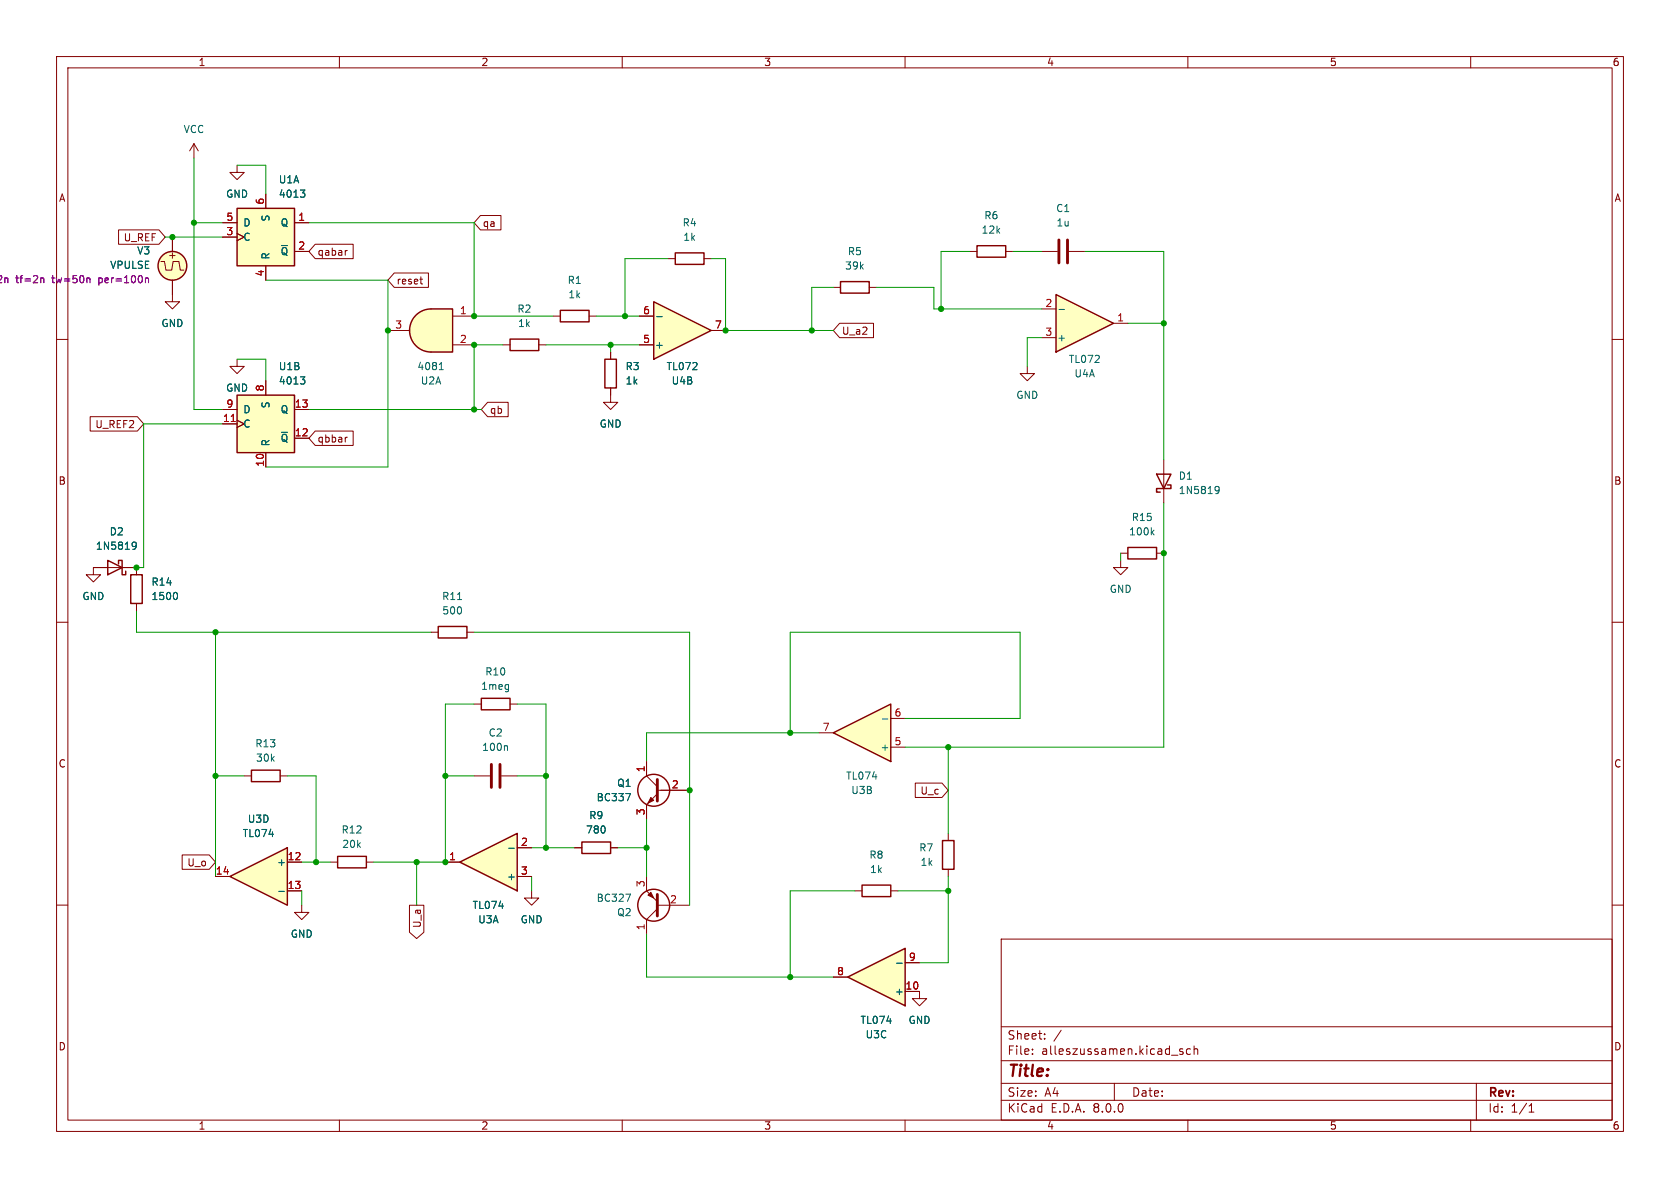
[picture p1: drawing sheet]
<svg xmlns="http://www.w3.org/2000/svg" width="297mm" height="210mm" viewBox="0 0 297 210" stroke-linecap="round" stroke-linejoin="round" font-family="sans-serif">
<g fill="none" stroke="#840000" stroke-width=".18">
<path d="M10 10h277v190h-277zM12 12h273v186h-273zM60 10v2M110 10v2M160 10v2M210 10v2M260 10v2M10 60h2M285 60h2M10 110h2M16.5 100.3v1.3h1.3l-1.3 1.3-1.3-1.3h1.3M285 110h2"/>
<path d="M114.3 134.6v2.6l1.9 1.9M116.2 139.7h5.7M10 160h2M116.2 140.3l-1.9 1.9v2.6M285 160h2M177 166h108v32h-108zM60 198v2M110 198v2M160 198v2M177 194.5h108M177 191.5h108M177 187.5h108"/>
<path d="M177 181.5h108M182.5 186.3v.1M182.5 185.5v.1M184.7 183.6v.1M184.7 182.8v.1M187.6 182.1l-1.3 2M197 191.5v3M209.1 185.5l-.4-.1-.2 .2 .1 .2 .5 .2v.3h-.6M210 198v2M210.5 185.5l-.5-.1-.3 .3v.4l.2 .2h.6M211.1 185.5l.2-.1 .4 .1v.9M211.1 184.9v1.5"/>
<path d="M260 198v2M261 191.5v6.5M270.3 196.6h.9M270.3 195.5l.4-.4v1.5"/>
</g>
<path d="M116.2 137.8v3.8" fill="none" stroke="#840000" stroke-width=".51"/>
<path d="M115.1 141l.5 .5-1 .5z" fill="#840000" stroke="#840000" stroke-width=".18"/>
<circle cx="115.6" cy="139.7" r="2.82" fill="none" stroke="#840000" stroke-width=".25"/>
<path d="M110.6 140.3h.9l-.6 1.2" fill="none" stroke="#006464" stroke-width=".18"/>
<path d="M73.5 55.7a3.8 3.8 0 0 1 2.7-1.1v7.6a3.8 3.8 0 0 1-3.5-2.3 3.8 3.8 0 0 1 .8-4.2z" fill="#ffffc2" stroke="#ffffc2" stroke-width=".18"/>
<path d="M76.2 54.6h3.8v7.6h-3.8z" fill="#ffffc2"/>
<path d="M73.5 55.7a3.8 3.8 0 0 1 2.7-1.1h3.8v7.6h-3.8a3.8 3.8 0 0 1-3.5-2.3 3.8 3.8 0 0 1 .8-4.2z" fill="none" stroke="#840000" stroke-width=".25"/>
<path d="M68.6 58.4h3.8M80 55.9h3.8M80 61h3.8" fill="none" stroke="#840000" stroke-width=".18"/>
<path d="M77.7 65.3h.7M77.8 64.4l.2-.3v1.2" fill="none" stroke="#006464" stroke-width=".18"/>
<path d="M41.9 69.9h10.2v10.1h-10.2z" fill="#ffffc2"/>
<path d="M90.2 59.9h5v2.1h-5zM99.1 54.9h5v2h-5zM41.9 69.9h10.2v10.1h-10.2zM19 99.1l2.6 1.2-2.6 1.3zM21 99.7v-.6h.6v2.5h.6v-.6M23.1 101.6h2v5.1h-2zM44.4 136.1h5.1v2.1h-5.1zM59.7 151.4h5.1v2h-5.1zM102.9 148.8h5v2.1h-5z" fill="none" stroke="#840000" stroke-width=".25"/>
<g fill="none" stroke="#840000" stroke-width=".18">
<path d="M97.8 55.9h1.3M104.1 55.9h1.3M39.4 74.9h2.5M39.4 72.4h2.5M41.9 74.3l1.3 .6-1.3 .7M41.9 63.5v1.3h1.3l-1.3 1.2-1.3-1.2h1.3M47 67.3v2.6M52.1 77.5h2.5M52.1 72.4h2.5M88.9 61h1.3M95.2 61h1.3M47 80v2.6"/>
<path d="M16.5 100.3h7.6v1.3M24.1 106.7v1.3M43.2 137.2h1.2M49.5 137.2h1.3M58.4 152.4h1.3M64.8 152.4h1.2M101.6 149.9h1.3M107.9 149.9h1.3M53.3 160v1.3h-1.2l1.2 1.3 1.3-1.3h-1.3"/>
</g>
<path d="M40.9 74.5h.7" fill="none" stroke="#a90000" stroke-width=".18"/>
<path d="M53.1 66.6h.8l-.4 .5M53.6 67.1l.3 .2v.3l-.3 .3M23.5 95.9l.3-.1 .2 .2a.84 .84 0 0 1-.3 1.1h-.2M24.1 96.4l-.3 .2h-.3M31.1 104.7a.79 .79 0 0 1 0 1.3" fill="none" stroke="#006464" stroke-width=".18"/>
<path d="M81.3 152.4l10.1-5.1v10.2z" fill="#ffffc2"/>
<path d="M81.3 152.4l10.1-5.1v10.2z" fill="none" stroke="#840000" stroke-width=".25"/>
<path d="M30.5 52.1v1.2h1.2l-1.2 1.3-1.3-1.3h1.3M78.7 152.4h2.6M91.4 149.9h2.6M91.4 154.9h2.6" fill="none" stroke="#840000" stroke-width=".18"/>
<path d="M89.9 150h1" fill="none" stroke="#006464" stroke-width=".18"/>
<path d="M41.9 36.8h10.2v10.2h-10.2z" fill="#ffffc2"/>
<g fill="none" stroke="#840000" stroke-width=".25">
<path d="M41.9 36.8h10.2v10.2h-10.2z"/>
<circle cx="30.5" cy="47" r="2.54"/>
</g>
<g fill="none" stroke="#840000" stroke-width=".18">
<path d="M34.3 25.4l-.8 1.3M34.3 25.4v2.5M34.3 25.4l.8 1.3M39.4 39.4h2.5M47 34.3v2.5M52.1 39.4h2.5M28.4 46.2h.7l.2 1.6h1.1l.2-1.6h1l.3 1.6h.6M30.5 41.9v2.6M30.5 49.5v2.6M39.4 41.9h2.5M41.9 41.3l1.3 .6-1.3 .6M47 47v2.5"/>
<path d="M52.1 44.5h2.5"/>
</g>
<path d="M53.1 33.6h.8l-.4 .5M53.6 34.1l.3 .2v.3l-.3 .3" fill="none" stroke="#006464" stroke-width=".18"/>
<circle cx="30.5" cy="47" r="2.54" fill="#ffffc2" stroke="#ffffc2" stroke-width=".18"/>
<path d="M1.3 49.2l.1 .8M9.1 49.1h.5M9.3 48.7l.1 1.2M17.5 49.1v1.3M17.5 49.9l.4 .1M17.9 49.1l-.4 .1" fill="none" stroke="#840084" stroke-width=".18"/>
<path d="M40.6 154.9l10.2-5v10.1z" fill="#ffffc2"/>
<path d="M106.9 63.5h2.1v5.1h-2.1zM40.6 154.9l10.2-5v10.1z" fill="none" stroke="#840000" stroke-width=".25"/>
<path d="M41.9 29.2v1.3h1.3l-1.3 1.3-1.3-1.3h1.3M107.9 68.6v2.5h1.3l-1.3 1.3-1.2-1.3h1.2M107.9 62.2v1.3M38.1 154.9h2.5M50.8 152.4h2.5M50.8 157.5h2.5" fill="none" stroke="#840000" stroke-width=".18"/>
<path d="M49.3 157.6h1" fill="none" stroke="#006464" stroke-width=".18"/>
<path d="M115.6 53.3l10.1 5.1-10.1 5.1z" fill="#ffffc2"/>
<path d="M115.6 53.3l10.1 5.1-10.1 5.1zM119.4 44.7h5.1v2h-5.1zM77.5 110.7h5v2.1h-5zM85.1 123.4h5.1v2.1h-5.1z" fill="none" stroke="#840000" stroke-width=".25"/>
<path d="M113 55.9h2.6M118.1 45.7h1.3M124.5 45.7h1.2M125.7 58.4h2.6M113 61h2.6M76.2 111.8h1.3M82.5 111.8h1.3M83.8 137.2h2.8M83.8 124.5h1.3M88.6 137.2h2.8M90.2 124.5h1.2" fill="none" stroke="#840000" stroke-width=".18"/>
<path d="M116.1 56h1M80.9 106h.7M89.5 131.8l.2 .2v.7" fill="none" stroke="#006464" stroke-width=".18"/>
<path d="M86.9 135.1v4.1M88.4 135.1v4.1" fill="none" stroke="#840000" stroke-width=".51"/>
<path d="M147.3 129.5l10.2-5v10.1z" fill="#ffffc2"/>
<path d="M147.3 129.5l10.2-5v10.1z" fill="none" stroke="#840000" stroke-width=".25"/>
<path d="M144.8 129.5h2.5M157.5 132.1h2.5M157.5 127h2.5" fill="none" stroke="#840000" stroke-width=".18"/>
<path d="M156 127.1h1" fill="none" stroke="#006464" stroke-width=".18"/>
<path d="M149.9 172.7l10.1-5.1v10.2z" fill="#ffffc2"/>
<g fill="none" stroke="#840000" stroke-width=".25">
<path d="M148.6 49.8h5.1v2h-5.1zM172.7 43.4h5.1v2.1h-5.1zM199.4 96.8h5.1v2h-5.1zM152.4 156.5h5.1v2h-5.1zM166.6 148.6h2.1v5.1h-2.1zM149.9 172.7l10.1-5.1v10.2z"/>
<circle cx="115.6" cy="160" r="2.82"/>
</g>
<g fill="none" stroke="#840000" stroke-width=".18">
<path d="M147.3 50.8h1.3M153.7 50.8h1.2M171.4 44.5h1.3M177.8 44.5h1.3M184.1 44.5h2.8M189 44.5h2.8M181.6 64.8v1.2h1.3l-1.3 1.3-1.3-1.3h1.3M198.1 99.1v1.2h1.3l-1.3 1.3-1.3-1.3h1.3M198.1 97.8h1.3M204.5 97.8h1.2M94 157.5v1.3h-1.3l1.3 1.2 1.2-1.2h-1.2M114.3 154.9v2.6l1.9 1.9"/>
<path d="M151.1 157.5h1.3M157.5 157.5h1.2M167.6 147.3v1.3M167.6 153.7v1.2M116.2 160.7l-1.9 1.9v2.5M116.2 160h5.7M147.3 172.7h2.6M160 175.3h2.6v1.2h-1.3l1.3 1.3 1.2-1.3h-1.2M160 170.2h2.6"/>
</g>
<path d="M203.7 94.1l.3 .5M204 93.7l-.5 .5M110.6 158.1h.9l-.6 1.2M158.5 170.3h1" fill="none" stroke="#006464" stroke-width=".18"/>
<path d="M187.2 42.4v4.1M188.7 42.4v4.1M116.2 158.1v3.8" fill="none" stroke="#840000" stroke-width=".51"/>
<path d="M114.6 158.2l.5-.5 .5 1.1z" fill="#840000" stroke="#840000" stroke-width=".18"/>
<path d="M186.7 52.1l10.1 5.1-10.1 5z" fill="#ffffc2"/>
<path d="M186.7 52.1l10.1 5.1-10.1 5zM204.5 83.8h2.5l-1.3 2.6zM206.4 85.7h.6v.7h-2.5v.6h.6" fill="none" stroke="#840000" stroke-width=".25"/>
<g fill="none" stroke="#840000" stroke-width=".18">
<path d="M39.4 39.4h2.5M47 34.3v2.5M52.1 39.4h2.5M84.9 38.1h3.7v2.5h-3.7l-1.1-1.2zM21 40.6h7.1l1.1 1.3-1.1 1.3h-7.1zM30.5 41.9v2.6M30.5 49.5v2.6M39.4 41.9h2.5M41.9 41.3l1.3 .6-1.3 .6M47 47v2.5M52.1 44.5h2.5M55.7 43.2h6.7v2.5h-6.7l-1.1-1.2z"/>
<path d="M61.4 44.3h-.2M69.7 48.3h6v2.5h-6l-1.1-1.3zM74.2 49.4h.5M74.5 50.1l.2 .1M113 55.9h2.6M125.7 58.4h2.6M148.4 57.1h6v2.6h-6l-1.1-1.3zM184.1 54.6h2.6M184.1 59.7h2.6M196.8 57.2h2.6M15.9 73.7h8.4l1.1 1.2-1.1 1.3h-8.4zM39.4 74.9h2.5"/>
<path d="M39.4 72.4h2.5M41.9 74.3l1.3 .6-1.3 .7M47 67.3v2.6M52.1 77.5h2.5M52.1 72.4h2.5M55.7 76.2h6.7v2.5h-6.7l-1.1-1.2zM61.4 77.3l-.2 .1M86.2 71.1h3.6v2.6h-3.6l-1.1-1.3zM107.9 62.2v1.3M107.9 68.6v1.3M113 61h2.6M47 80v2.6"/>
<path d="M205.7 81.3v7.6M16.5 100.3h2.5M21.6 100.3h2.5v1.3M24.1 106.7v1.3M114.3 134.6v2.6M116.8 139.7h5.1M161.8 138.4h4.7l1.1 1.3-1.1 1.3h-4.7zM32.2 151.1h4.8l1.1 1.3-1.1 1.3h-4.8zM38.1 154.9h2.5M50.8 152.4h2.5M50.8 157.5h2.5M78.7 152.4h2.6"/>
<path d="M91.4 149.9h2.6M91.4 154.9h2.6M101.6 149.9h1.3M107.9 149.9h1.3M114.3 142.2v2.6M72.4 160h2.5v4.8l-1.2 1.1-1.3-1.1zM147.3 172.7h2.6M160 175.3h2.6M160 170.2h2.6"/>
</g>
<g fill="none" stroke="#006464" stroke-width=".18">
<path d="M53.1 33.6h.8l-.4 .5M53.6 34.1l.3 .2v.3l-.3 .3M116.1 56h1M187.2 54.7h1M53.1 66.6h.8l-.4 .5M53.6 67.1l.3 .2v.3l-.3 .3M23.5 95.9l.3-.1 .2 .2a.84 .84 0 0 1-.3 1.1h-.2M24.1 96.4l-.3 .2h-.3M214.9 86h.4l.2 .1a.84 .84 0 0 1-.3 1.2h-.3M215.5 86.5l-.2 .3-.4-.1M31.1 104.7a.79 .79 0 0 1 0 1.3M49.3 157.6h1"/>
<path d="M89.9 150h1M110.6 140.3h.9l-.6 1.2M158.5 170.3h1"/>
</g>
<g fill="none" stroke="#009600" stroke-width=".18">
<path d="M34.3 27.9v44.5h5.1M34.3 39.4h5.1M41.9 29.2h5.1v5.1M54.6 39.4h29.2v16.5h14M29.2 41.9h10.2M47 49.5h21.6v33.1h-21.6M105.4 55.9h7.6M118.1 45.7h-7.6v10.2M125.7 45.7h2.6v12.7h19M147.3 50.8h-3.8v7.6M154.9 50.8h10.2v3.8h19M171.4 44.5h-5v10.1"/>
<path d="M179.1 44.5h5M184.1 59.7h-2.5v5.1M191.8 44.5h13.9v36.8M199.4 57.2h6.3M39.4 74.9h-14v25.4h-1.3M41.9 63.5h5.1v3.8M54.6 72.4h30.5M88.9 61h-5.1v11.4M96.5 61h16.5M107.9 61v1.2M198.1 97.8v1.3M205.7 88.9v43.2h-45.7"/>
<path d="M24.1 108v3.8h52.1M38.1 111.8v43.1M83.8 111.8h38.1v48.2M38.1 137.2h5.1M50.8 137.2h5.1v15.2M78.7 137.2h5.1M83.8 124.5h-5.1v27.9h-12.7M91.4 124.5h5.1v25.4M91.4 137.2h5.1M144.8 129.5h-30.5v5.1M160 127h20.3v-15.2h-40.6v17.7M167.6 132.1v15.2"/>
<path d="M53.3 152.4h5.1M53.3 157.5v2.5M73.7 152.4v7.6M94 149.9h7.6M94 154.9v2.6M109.2 149.9h5.1M114.3 144.8v10.1M151.1 157.5h-11.4v15.2M158.7 157.5h8.9M167.6 154.9v15.3h-5M114.3 165.1v7.6h33"/>
</g>
<path d="M1.3 49.2l.1 .8M9.1 49.1h.5M9.3 48.7l.1 1.2M17.5 49.1v1.3M17.5 49.9l.4 .1M17.9 49.1l-.4 .1" fill="none" stroke="#840084" stroke-width=".18"/>
<path d="M40.9 74.5h.7" fill="none" stroke="#a90000" stroke-width=".18"/>
<g fill="#009600" stroke="#009600" stroke-width=".18">
<circle cx="96.5" cy="137.2" r=".46"/>
<circle cx="121.9" cy="139.7" r=".46"/>
<circle cx="139.7" cy="129.5" r=".46"/>
<circle cx="167.6" cy="132.1" r=".46"/>
<circle cx="167.6" cy="157.5" r=".46"/>
<circle cx="139.7" cy="172.7" r=".46"/>
<circle cx="96.5" cy="149.9" r=".46"/>
<circle cx="114.3" cy="149.9" r=".46"/>
<circle cx="55.9" cy="152.4" r=".46"/>
<circle cx="38.1" cy="137.2" r=".46"/>
<circle cx="38.1" cy="111.8" r=".46"/>
<circle cx="78.7" cy="137.2" r=".46"/>
<circle cx="78.7" cy="152.4" r=".46"/>
<circle cx="73.7" cy="152.4" r=".46"/>
<circle cx="110.5" cy="55.9" r=".46"/>
<circle cx="107.9" cy="61" r=".46"/>
<circle cx="128.3" cy="58.4" r=".46"/>
<circle cx="143.5" cy="58.4" r=".46"/>
<circle cx="83.8" cy="72.4" r=".46"/>
<circle cx="83.8" cy="61" r=".46"/>
<circle cx="30.5" cy="41.9" r=".46"/>
<circle cx="83.8" cy="55.9" r=".46"/>
<circle cx="34.3" cy="39.4" r=".46"/>
<circle cx="24.1" cy="100.3" r=".46"/>
<circle cx="68.6" cy="58.4" r=".46"/>
<circle cx="205.7" cy="57.2" r=".46"/>
<circle cx="166.4" cy="54.6" r=".46"/>
<circle cx="205.7" cy="97.8" r=".46"/>
</g>
<text font-size="2.8" fill="#840000" x="178" y="190.9">Title:</text>
<g font-size="2.1" fill="#840000">
<text x="178" y="184">Sheet:</text>
<text x="178" y="186.7">File:</text>
<text x="184.1" y="186.7">alleszussamen.kicad_sch</text>
<text x="178" y="196.9">KiCad</text>
<text x="178" y="194.1">Size:</text>
<text x="184.7" y="194.1">A4</text>
<text x="185.7" y="196.9">E.D.A.</text>
<text x="193.3" y="196.9">8.0.0</text>
<text x="200" y="194.1">Date:</text>
<text x="263" y="194.3">Rev:</text>
<text x="263" y="196.9">Id:</text>
<text x="267.1" y="196.9">1/1</text>
</g>
<g font-size="1.8" fill="#840000">
<text x="35" y="11.9">1</text>
<text x="85" y="11.9">2</text>
<text x="135" y="11.9">3</text>
<text x="185" y="11.9">4</text>
<text x="235" y="11.9">5</text>
<text x="285" y="11.9">6</text>
<text x="10.3" y="35.9">A</text>
<text x="285.3" y="35.9">A</text>
<text x="85.2" y="40.3">qa</text>
<text x="21.8" y="42.9">U_REF</text>
<text x="29.6" y="46">+</text>
<text x="56" y="45.4">qabar</text>
<text x="70" y="50.5">reset</text>
<text x="148.7" y="59.4">U_a2</text>
<text x="16.8" y="75.9">U_REF2</text>
<text x="86.5" y="73.3">qb</text>
<text x="56" y="78.4">qbbar</text>
<text x="10.3" y="85.9">B</text>
<text x="285.3" y="85.9">B</text>
<text x="10.3" y="135.9">C</text>
<text x="285.3" y="135.9">C</text>
<text x="162.6" y="140.7">U_c</text>
<text x="33" y="153.4">U_o</text>
<text x="74.6" y="164.1" transform="rotate(-90 74.6 164.1)">U_a</text>
<text x="10.3" y="185.9">D</text>
<text x="285.3" y="185.9">D</text>
<text x="35" y="199.9">1</text>
<text x="85" y="199.9">2</text>
<text x="135" y="199.9">3</text>
<text x="185" y="199.9">4</text>
<text x="235" y="199.9">5</text>
<text x="285" y="199.9">6</text>
</g>
<g font-size="1.8" fill="#006464">
<text x="32.4" y="23.7">VCC</text>
<text x="39.9" y="35.2">GND</text>
<text x="49.2" y="32.6">U1A</text>
<text x="49.2" y="35.2">4013</text>
<text x="42.9" y="40.2">D</text>
<text x="47.9" y="39.3" transform="rotate(-90 47.9 39.3)">S</text>
<text x="49.5" y="40.2">Q</text>
<text x="120.6" y="40.2">R4</text>
<text x="173.4" y="41.5">12k</text>
<text x="173.9" y="39">R6</text>
<text x="186.6" y="37.7">C1</text>
<text x="186.7" y="40.2">1u</text>
<text x="19.4" y="47.7">VPULSE</text>
<text x="24.2" y="45.2">V3</text>
<text x="42.9" y="42.8">C</text>
<text x="47.9" y="46" transform="rotate(-90 47.9 46)">R</text>
<text x="49.5" y="45.3">~{Q}</text>
<text x="120.7" y="42.8">1k</text>
<text x="149.3" y="47.9">39k</text>
<text x="149.8" y="45.3">R5</text>
<text x="100.3" y="50.4">R1</text>
<text x="100.4" y="52.9">1k</text>
<text x="28.4" y="58">GND</text>
<text x="91.4" y="55.5">R2</text>
<text x="91.5" y="58">1k</text>
<text x="49.2" y="65.6">U1B</text>
<text x="73.7" y="65.6">4081</text>
<text x="110.5" y="65.6">R3</text>
<text x="115.7" y="61.8">+</text>
<text x="117.7" y="65.6">TL072</text>
<text x="186.8" y="60.6">+</text>
<text x="188.9" y="64.4">TL072</text>
<text x="39.9" y="69.4">GND</text>
<text x="49.2" y="68.2">4013</text>
<text x="74.3" y="68.2">U2A</text>
<text x="110.5" y="68.2">1k</text>
<text x="118.6" y="68.2">U4B</text>
<text x="179.6" y="70.7">GND</text>
<text x="189.9" y="66.9">U4A</text>
<text x="42.9" y="75.8">C</text>
<text x="42.9" y="73.3">D</text>
<text x="47.9" y="72.3" transform="rotate(-90 47.9 72.3)">S</text>
<text x="49.5" y="73.3">Q</text>
<text x="105.9" y="75.8">GND</text>
<text x="47.9" y="79" transform="rotate(-90 47.9 79)">R</text>
<text x="49.5" y="78.3">~{Q}</text>
<text x="208.3" y="85">D1</text>
<text x="208.3" y="87.5">1N5819</text>
<text x="19.3" y="94.8">D2</text>
<text x="199.5" y="94.8">100k</text>
<text x="200" y="92.3">R15</text>
<text x="16.8" y="97.4">1N5819</text>
<text x="14.5" y="106.3">GND</text>
<text x="26.7" y="103.7">R14</text>
<text x="26.7" y="106.3">1500</text>
<text x="78.1" y="106.3">R11</text>
<text x="196.1" y="105">GND</text>
<text x="78.1" y="108.8">500</text>
<text x="85.7" y="119.6">R10</text>
<text x="85" y="122.1">1meg</text>
<text x="86.3" y="130.4">C2</text>
<text x="45" y="132.3">R13</text>
<text x="45.2" y="134.8">30k</text>
<text x="85.1" y="132.9">100n</text>
<text x="155.6" y="132.9">+</text>
<text x="105.4" y="141.8">BC337</text>
<text x="109" y="139.3">Q1</text>
<text x="149.5" y="138">TL074</text>
<text x="150.4" y="140.6">U3B</text>
<text x="42.8" y="148.2">TL074</text>
<text x="43.7" y="145.6">U3D</text>
<text x="60.3" y="147.5">R12</text>
<text x="103.5" y="147.5">780</text>
<text x="104.1" y="145">R9</text>
<text x="48.9" y="153.3">+</text>
<text x="60.4" y="150.1">20k</text>
<text x="89.5" y="155.8">+</text>
<text x="153.6" y="152">R8</text>
<text x="153.7" y="154.5">1k</text>
<text x="162.4" y="150.7">R7</text>
<text x="162.6" y="153.3">1k</text>
<text x="83.4" y="160.9">TL074</text>
<text x="105.4" y="159.6">BC327</text>
<text x="51.3" y="166">GND</text>
<text x="84.4" y="163.4">U3A</text>
<text x="91.9" y="163.4">GND</text>
<text x="109" y="162.2">Q2</text>
<text x="158.1" y="176.1">+</text>
<text x="152" y="181.2">TL074</text>
<text x="152.9" y="183.7">U3C</text>
<text x="160.5" y="181.2">GND</text>
</g>
<g font-size="1.8" fill="#a90000">
<text x="39.9" y="41.7">3</text>
<text x="39.9" y="39.1">5</text>
<text x="46.7" y="36.3" transform="rotate(-90 46.7 36.3)">6</text>
<text x="52.6" y="39.1">1</text>
<text x="52.6" y="44.2">2</text>
<text x="46.7" y="49" transform="rotate(-90 46.7 49)">4</text>
<text x="69.8" y="58.2">3</text>
<text x="81.2" y="55.6">1</text>
<text x="113.6" y="55.6">6</text>
<text x="126.3" y="58.2">7</text>
<text x="184.7" y="54.4">2</text>
<text x="184.7" y="59.4">3</text>
<text x="197.4" y="56.9">1</text>
<text x="81.2" y="60.7">2</text>
<text x="113.6" y="60.7">5</text>
<text x="46.7" y="69.3" transform="rotate(-90 46.7 69.3)">8</text>
<text x="39.3" y="74.7">11</text>
<text x="39.9" y="72.1">9</text>
<text x="52" y="77.2">12</text>
<text x="52" y="72.1">13</text>
<text x="46.7" y="82.6" transform="rotate(-90 46.7 82.6)">10</text>
<text x="145.3" y="129.3">7</text>
<text x="158" y="131.8">5</text>
<text x="158" y="126.7">6</text>
<text x="114" y="136.6" transform="rotate(-90 114 136.6)">1</text>
<text x="118.7" y="139.4">2</text>
<text x="92" y="149.6">2</text>
<text x="114" y="144.2" transform="rotate(-90 114 144.2)">3</text>
<text x="38.1" y="154.7">14</text>
<text x="50.8" y="152.1">12</text>
<text x="79.3" y="152.1">1</text>
<text x="92" y="154.7">3</text>
<text x="50.8" y="157.2">13</text>
<text x="114" y="156.9" transform="rotate(-90 114 156.9)">3</text>
<text x="118.4" y="159.8">2</text>
<text x="114" y="164.5" transform="rotate(-90 114 164.5)">1</text>
<text x="147.9" y="172.5">8</text>
<text x="160.6" y="169.9">9</text>
<text x="160" y="175">10</text>
</g>
<g font-size="1.8" fill="#840084">
<text x="-.1" y="50.3">n</text>
<text x="3.4" y="50.3">tf=2n</text>
<text x="9.9" y="50.3">tw=50n</text>
<text x="18.3" y="50.3">per=100n</text>
</g>
</svg>
